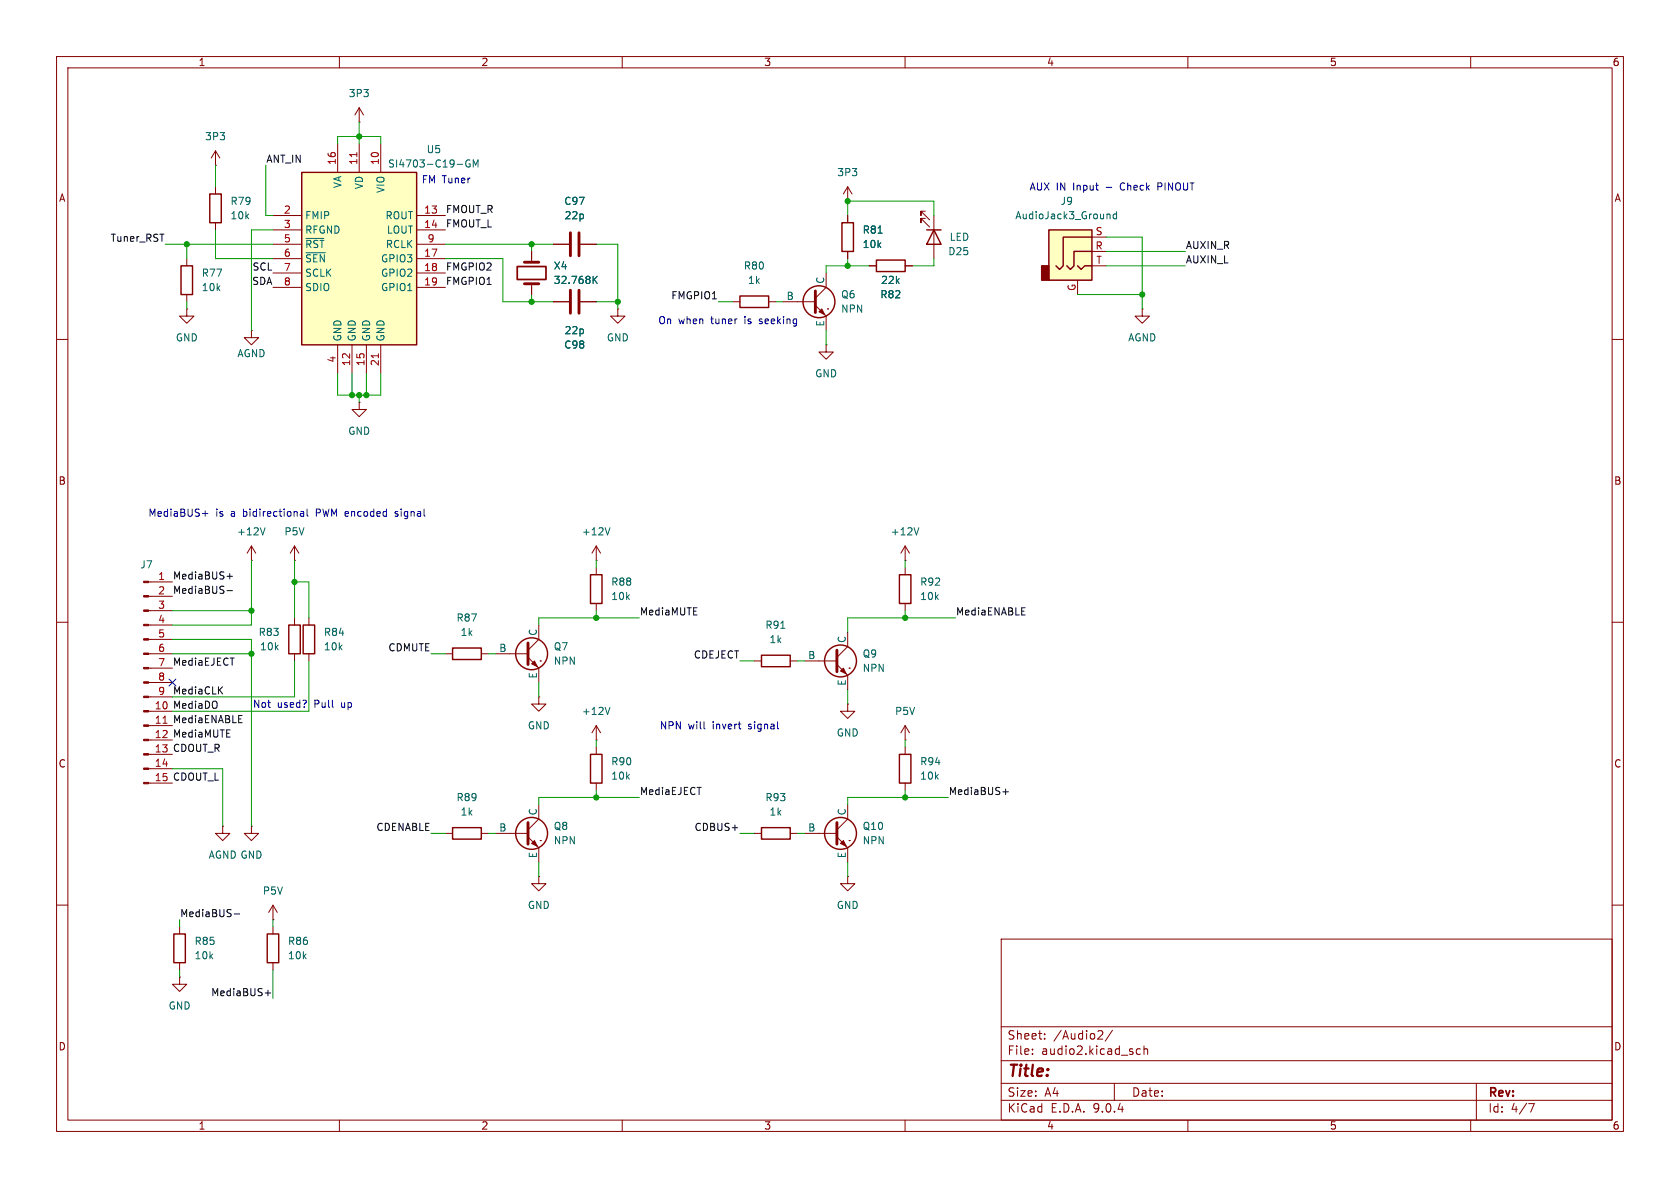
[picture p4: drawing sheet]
<svg xmlns="http://www.w3.org/2000/svg" width="297mm" height="210mm" viewBox="0 0 297 210" stroke-linecap="round" stroke-linejoin="round" font-family="sans-serif">
<g fill="none" stroke="#840000" stroke-width=".18">
<path d="M10 10h277v190h-277zM12 12h273v186h-273zM60 10v2M110 10v2M160 10v2M210 10v2M260 10v2M33 54.6v1.3h1.3l-1.3 1.3-1.3-1.3h1.3M33 54.6h.1M129.5 53.3h1.3M135.9 53.3h1.3M10 60h2"/>
<path d="M285 60h2M10 110h2M52.1 109.2v1.3M52.1 115.6v1.2M285 110h2M149.9 124.5v1.2h1.2l-1.2 1.3-1.3-1.3h1.3M149.9 124.5h.1M10 160h2M177 166h108v32h-108zM285 160h2M60 198v2M110 198v2"/>
<path d="M160 198v2M177 194.5h108M177 191.5h108M177 187.5h108M177 181.5h108M182.5 186.3v.1M182.5 185.5v.1M184.7 183.6v.1M184.7 182.8v.1M194.3 182.2l.5 .1 .2 .3-1 1.1h1M196.7 182.1l-1.3 2M197 191.5v3"/>
<path d="M201.6 185.5l-.4-.1-.3 .3v.4l.1 .2h.6M202.2 185.5l.3-.1 .3 .1 .1 .9M202.2 184.9v1.5M210 198v2M260 198v2M261 191.5v6.5M270.2 195.1h1l-.6 1.5"/>
</g>
<path d="M130.8 52.3h5.1v2.1h-5.1zM51.1 110.5h2v5.1h-2z" fill="none" stroke="#840000" stroke-width=".25"/>
<path d="M53.3 30.5h20.4v30.5h-20.4z" fill="#ffffc2"/>
<g fill="none" stroke="#840000" stroke-width=".25">
<path d="M37.1 34.3h2v5.1h-2zM53.3 30.5h20.4v30.5h-20.4zM148.8 39.4h2.1v5.1h-2.1zM32 47h2v5.1h-2zM154.9 46h5.1v2h-5.1zM163.8 40.6h2.6M165.1 40.6l1.3 2.6h-2.6zM53.6 110.5h2v5.1h-2zM80 114.6h5.1v2h-5.1zM104.4 101.6h2v5.1h-2zM134.6 115.8h5.1v2.1h-5.1zM159 101.6h2v5.1h-2z"/>
<path d="M104.4 133.4h2v5h-2zM159 133.4h2v5h-2zM80 146.3h5.1v2h-5.1zM134.6 146.3h5.1v2h-5.1zM30.7 165.1h2.1v5.1h-2.1zM47.2 165.1h2.1v5.1h-2.1z"/>
<circle cx="144.8" cy="53.3" r="2.82"/>
<circle cx="94" cy="115.6" r="2.82"/>
<circle cx="148.6" cy="116.8" r="2.82"/>
<circle cx="94" cy="147.3" r="2.82"/>
<circle cx="148.6" cy="147.3" r="2.82"/>
</g>
<g fill="none" stroke="#840000" stroke-width=".18">
<path d="M63.5 19.1v2.5M63.5 19.1l-.8 1.2M63.5 19.1l.8 1.2M38.1 29.2h.1M38.1 26.7v2.5M38.1 33v1.3M38.1 39.4v1.2M38.1 26.7l-.8 1.2M38.1 26.7l.8 1.2M48.3 38.1h5M59.7 25.4v5.1M63.5 21.6h.1"/>
<path d="M63.5 25.4v5.1M67.3 25.4v5.1M73.7 38.1h5M149.9 35.6h.1M149.9 33v2.6M149.9 38.1v1.3M149.9 33l-.8 1.3M149.9 33l.7 1.3M163.6 37.3h-.8v.8v-.8l1.5 1.6M163.6 38.6h-.8v.8v-.8l1.5 1.5M165.1 38.1v7.6M33 45.7v1.3"/>
<path d="M33 52.1v1.2M44.4 58.4v1.3h1.3l-1.3 1.3-1.2-1.3h1.2M44.4 58.4h.1M48.3 40.6h5M48.3 43.2h5M48.3 45.7h5M48.3 48.3h5M48.3 50.8h5M73.7 40.6h5M73.7 43.2h5M73.7 45.7h5M73.7 48.3h5"/>
<path d="M73.7 50.8h5M94 44.5v1.9M94 50.2v1.9M97.8 43.2h2.8M97.8 53.3h2.8M102.6 43.2h2.8M102.6 53.3h2.8M109.2 54.6v1.3h1.3l-1.3 1.3-1.3-1.3h1.3M109.2 54.6h.1M138.4 53.3h5.7M144.1 54l1.9 1.9v2.5M146 48.3v2.5l-1.9 1.9"/>
<path d="M146.3 54.6h.1M149.9 44.5v1.2M153.7 47h1.2M160 47h1.3M201.9 54.6v1.3h1.3l-1.3 1.3-1.2-1.3h1.2M201.9 54.6h.1M59.7 61v5M62.2 61v5M63.5 71.1v1.3h1.3l-1.3 1.3-1.3-1.3h1.3M63.5 71.1h.1M64.8 61v5M67.3 61v5"/>
<path d="M146 61v1.2h1.3l-1.3 1.3-1.2-1.3h1.2M146 61h.1M44.4 99.1h.1M44.4 96.5l-.7 1.3M44.4 96.5l.8 1.3M44.4 96.5v2.6M52.1 99.1h.1M52.1 96.5l-.8 1.3M52.1 96.5l.7 1.3M52.1 96.5v2.6M105.4 99.1h.1M105.4 96.5l-.8 1.3"/>
<path d="M105.4 96.5l.8 1.3M105.4 96.5v2.6M160 99.1h.1M160 96.5v2.6M160 96.5l-.7 1.3M160 96.5l.8 1.3M26.3 102.9h4.2M26.3 105.4h4.2M26.3 108h4.2M26.3 110.5h4.2M26.3 113h4.2M26.3 115.6h4.2"/>
<path d="M26.3 118.1h4.2M54.6 109.2v1.3M54.6 115.6v1.2M78.7 115.6h1.3M85.1 115.6h1.3M87.6 115.6h5.7M93.3 116.2l1.9 1.9v2.6M95.2 110.5v2.5l-1.9 1.9M95.5 116.8h.1M105.4 100.3v1.3M105.4 106.7v1.3M133.3 116.8h1.3"/>
<path d="M139.7 116.8h1.3M142.2 116.8h5.8M148 117.5l1.9 1.9v2.5M149.9 111.8v2.5l-1.9 1.9M150.1 118.1h.1M160 100.3v1.3M160 106.7v1.3M26.3 120.7h4.2M26.3 123.2h4.2M26.3 125.7h4.2M26.3 128.3h4.2M26.3 130.8h4.2"/>
<path d="M26.3 133.4h4.2M26.3 135.9h4.2M26.3 138.4h4.2M95.2 123.2v1.3h1.3l-1.3 1.2-1.2-1.2h1.2M95.2 123.2h.1M105.4 130.8h.1M105.4 128.3v2.5M105.4 132.1v1.3M105.4 138.4v1.3M105.4 128.3l-.8 1.2M105.4 128.3l.8 1.2M160 130.8h.1"/>
<path d="M160 128.3v2.5M160 132.1v1.3M160 138.4v1.3M160 128.3l-.7 1.2M160 128.3l.8 1.2M39.4 146.1v1.2h1.2l-1.2 1.3-1.3-1.3h1.3M39.4 146.1h.1M44.4 146.1v1.2h1.3l-1.3 1.3-1.2-1.3h1.2M44.4 146.1h.1M78.7 147.3h1.3M85.1 147.3h1.3M87.6 147.3h5.7"/>
<path d="M93.3 148l1.9 1.9v2.5M95.2 154.9v1.3h1.3l-1.3 1.3-1.2-1.3h1.2M95.2 154.9h.1M95.2 142.2v2.6l-1.9 1.9M95.5 148.6h.1M133.3 147.3h1.3M139.7 147.3h1.3M142.2 147.3h5.8M148 148l1.9 1.9v2.5M149.9 154.9v1.3h1.2l-1.2 1.3-1.3-1.3h1.3M149.9 154.9h.1M149.9 142.2v2.6l-1.9 1.9"/>
<path d="M150.1 148.6h.1M31.7 172.7v1.3h1.3l-1.3 1.3-1.2-1.3h1.2M31.7 172.7h.1M31.7 163.8v1.3M31.7 170.2v1.3M48.3 162.6h.1M48.3 160l-.8 1.3M48.3 160l.7 1.3M48.3 160v2.6M48.3 163.8v1.3M48.3 170.2v1.3"/>
</g>
<path d="M83.1 28.3a.59 .59 0 0 0-.8 .6 .59 .59 0 0 0 .8 .6v-.5h-.2M83.7 29.5v-1.2l.4 .9 .4-.9v1.2M54.1 42.1h3.2M54.1 44.7h3.4M105 49.4l.6 .7M105.6 48.8l-.7 .8M155.2 41.2h.8M46.9 93.3l-.5 1.3M107.8 93.3l-.4 1.3M162.4 93.3l-.4 1.3M138 111.1h.8M107.8 125l-.4 1.3" fill="none" stroke="#006464" stroke-width=".18"/>
<path d="M63.1 27v.7M66.9 62.5v.8M28.8 127.9h.7" fill="none" stroke="#a90000" stroke-width=".18"/>
<path d="M92.7 46.4h2.5M92.7 50.2h2.5M100.8 41.1v4.1M100.8 51.3v4.1M102.4 41.1v4.1M102.4 51.3v4.1M144.1 51.4v3.8M93.3 113.7v3.8M148 114.9v3.8M93.3 145.4v3.8M148 145.4v3.8" fill="none" stroke="#840000" stroke-width=".51"/>
<path d="M91.4 47.1h5.1v2.3h-5.1z" fill="none" stroke="#840000" stroke-width=".3"/>
<g fill="#840000" stroke="#840000" stroke-width=".18">
<path d="M148.6 118.6l.5-.5 .5 1z"/>
<path d="M148.6 149.1l.5-.5 .5 1z"/>
<path d="M25.4 102.7h.9v.3h-.9z"/>
<path d="M25.4 105.3h.9v.2h-.9z"/>
<path d="M25.4 107.8h.9v.3h-.9z"/>
<path d="M25.4 110.4h.9v.2h-.9z"/>
<path d="M25.4 112.9h.9v.3h-.9z"/>
<path d="M25.4 115.4h.9v.3h-.9z"/>
<path d="M25.4 118h.9v.2h-.9z"/>
<path d="M25.4 120.5h.9v.3h-.9z"/>
<path d="M25.4 123.1h.9v.2h-.9z"/>
<path d="M25.4 125.6h.9v.3h-.9z"/>
<path d="M25.4 128.1h.9v.3h-.9z"/>
<path d="M25.4 130.7h.9v.2h-.9z"/>
<path d="M25.4 133.2h.9v.3h-.9z"/>
<path d="M25.4 135.8h.9v.2h-.9z"/>
<path d="M25.4 138.3h.9v.3h-.9z"/>
<path d="M94 117.3l.5-.5 .5 1.1z"/>
<path d="M94.5 148.6l.5 1-1-.5z"/>
<path d="M144.8 55.1l.5-.5 .5 1z"/>
</g>
<path d="M185.4 40.6h7.6v8.9h-7.6z" fill="#ffffc2"/>
<path d="M184.1 47h1.3v2.5h-1.3z" fill="#840000" stroke="#840000" stroke-width=".25"/>
<path d="M185.4 40.6h7.6v8.9h-7.6zM190.5 47l.6 .6 .7-.6h1.2M193 44.5h-3.1v2.5l-.7 .6-.6-.6M193 41.9h-5v5.1l-.7 .6-.6-.6" fill="none" stroke="#840000" stroke-width=".25"/>
<g fill="none" stroke="#840000" stroke-width=".18">
<path d="M149.9 38.1v1.3M94 44.5v1.2M94 50.8v1.3M97.8 43.2h2.8M97.8 53.3h2.8M102.6 43.2h2.8M102.6 53.3h2.8M149.9 44.5v1.2M153.7 47h1.2M160 47h1.3M190.5 49.5v2.6M193 41.9h2.6"/>
<path d="M193 44.5h2.6M193 47h2.6"/>
</g>
<path d="M195.9 37.8l.3 .2v.7M197.4 37.9l-.4-.1-.2 .3 .1 .5h.5M197.4 37.4v1.3M105 49.4l.6 .7M105.6 48.8l-.7 .8M155.2 41.2h.8" fill="none" stroke="#006464" stroke-width=".18"/>
<g fill="none" stroke="#0f0f0f" stroke-width=".18">
<path d="M40.1 101.9h1M40.1 104.4h1M40.6 101.4v1M180.6 108.7h.6M180.6 107.4h.6M38.8 122l.5 .7M39.3 121.4l-.7 .7M42.2 127.8h.6M42.2 126.5h.6M177.3 140h1M177.8 139.5v1M41.4 161.6h1"/>
<path d="M46.9 175.5h1M47.4 175v1"/>
</g>
<g fill="none" stroke="#009600" stroke-width=".18">
<path d="M38.1 29.2v3.8M47 29.2v8.9h1.3M59.7 25.4v-1.3h7.6v1.3M63.5 21.6v3.8M149.9 38.1v-2.5h15.2v2.5M29.2 43.2h19.1M33 43.2v2.5M33 53.3v1.3M38.1 40.6v5.1h10.2M48.3 40.6h-3.9v17.8M78.7 43.2h19.1M78.7 45.7h10.2v7.6h8.9"/>
<path d="M94 43.2v1.3M94 52.1v1.2M105.4 43.2h3.8v11.4M105.4 53.3h3.8M127 53.3h2.5M137.2 53.3h1.2M146 58.4v2.6M149.9 45.7v1.3M153.7 47h-7.7v1.3M165.1 45.7v1.3h-3.8M190.5 52.1h11.4M195.6 47h13.9"/>
<path d="M195.6 41.9h6.3v12.7M195.6 44.5h13.9M59.7 66v3.9h7.6v-3.9M62.2 66v3.9M63.5 69.9v1.2M64.8 66v3.9M44.4 99.1v11.4h-13.9M52.1 99.1v10.1M105.4 99.1v1.2M160 99.1v1.2M30.5 113h13.9v33.1M30.5 108h13.9"/>
<path d="M30.5 115.6h13.9M52.1 102.9h2.5v6.3M52.1 116.8v6.4h-21.6M54.6 116.8v8.9h-24.1M76.2 115.6h2.5M86.4 115.6h1.2M105.4 108v1.2M113 109.2h-17.8v1.3M130.8 116.8h2.5M141 116.8h1.2M160 108v1.2M168.9 109.2h-19v2.6"/>
<path d="M30.5 135.9h8.9v10.2M95.2 120.7v2.5M105.4 130.8v1.3M105.4 139.7v1.3M149.9 121.9v2.6M160 130.8v1.3M160 139.7v1.3M76.2 147.3h2.5M86.4 147.3h1.2M95.2 152.4v2.5M113 141h-17.8v1.2M130.8 147.3h2.5"/>
<path d="M141 147.3h1.2M149.9 152.4v2.5M167.6 141h-17.7v1.2M31.7 162.6v1.2M31.7 171.5v1.2M48.3 162.6v1.2M48.3 171.5v5"/>
</g>
<path d="M29.9 120l1.2 1.3M31.1 120l-1.2 1.3" fill="none" stroke="#000084" stroke-width=".18"/>
<path d="M204.7 33h.5M205.2 32.3h-.5v1.3M35.8 90.8h1M36.3 90.3v1M53.1 90.5h.5l.1 .8M53.1 91.2h.6M53.7 90.7l-.6 .1M54.3 90v1.1l.2 .2M69.8 91.2l.4 .1M70.2 90.4l-.4 .2 .1 .2h.3M124.5 128.8l.1 .1" fill="none" stroke="#0000c2" stroke-width=".18"/>
<g fill="#009600" stroke="#009600" stroke-width=".18">
<circle cx="33" cy="43.2" r=".46"/>
<circle cx="63.5" cy="24.1" r=".46"/>
<circle cx="109.2" cy="53.3" r=".46"/>
<circle cx="94" cy="53.3" r=".46"/>
<circle cx="94" cy="43.2" r=".46"/>
<circle cx="64.8" cy="69.9" r=".46"/>
<circle cx="63.5" cy="69.9" r=".46"/>
<circle cx="62.2" cy="69.9" r=".46"/>
<circle cx="44.4" cy="108" r=".46"/>
<circle cx="52.1" cy="102.9" r=".46"/>
<circle cx="160" cy="141" r=".46"/>
<circle cx="160" cy="109.2" r=".46"/>
<circle cx="44.4" cy="115.6" r=".46"/>
<circle cx="105.4" cy="109.2" r=".46"/>
<circle cx="105.4" cy="141" r=".46"/>
<circle cx="149.9" cy="47" r=".46"/>
<circle cx="149.9" cy="35.6" r=".46"/>
<circle cx="201.9" cy="52.1" r=".46"/>
</g>
<text font-size="2.8" fill="#840000" x="178" y="190.9">Title:</text>
<g font-size="2.1" fill="#840000">
<text x="178" y="184">Sheet:</text>
<text x="186.2" y="184">/Audio2/</text>
<text x="178" y="186.7">File:</text>
<text x="184.1" y="186.7">audio2.kicad_sch</text>
<text x="178" y="196.9">KiCad</text>
<text x="178" y="194.1">Size:</text>
<text x="184.7" y="194.1">A4</text>
<text x="185.7" y="196.9">E.D.A.</text>
<text x="193.3" y="196.9">9.0.4</text>
<text x="200" y="194.1">Date:</text>
<text x="263" y="194.3">Rev:</text>
<text x="263" y="196.9">Id:</text>
<text x="267.1" y="196.9">4/7</text>
</g>
<g font-size="1.8" fill="#840000">
<text x="35" y="11.9">1</text>
<text x="85" y="11.9">2</text>
<text x="135" y="11.9">3</text>
<text x="185" y="11.9">4</text>
<text x="235" y="11.9">5</text>
<text x="285" y="11.9">6</text>
<text x="10.3" y="35.9">A</text>
<text x="285.3" y="35.9">A</text>
<text x="10.3" y="85.9">B</text>
<text x="285.3" y="85.9">B</text>
<text x="10.3" y="135.9">C</text>
<text x="285.3" y="135.9">C</text>
<text x="10.3" y="185.9">D</text>
<text x="285.3" y="185.9">D</text>
<text x="35" y="199.9">1</text>
<text x="85" y="199.9">2</text>
<text x="135" y="199.9">3</text>
<text x="185" y="199.9">4</text>
<text x="235" y="199.9">5</text>
<text x="285" y="199.9">6</text>
</g>
<g font-size="1.8" fill="#006464">
<text x="61.6" y="17.4">3P3</text>
<text x="36.2" y="25">3P3</text>
<text x="68.5" y="29.8">SI4703-C19-GM</text>
<text x="75.3" y="27.3">U5</text>
<text x="60.6" y="33.4" transform="rotate(-90 60.6 33.4)">VA</text>
<text x="64.4" y="33.5" transform="rotate(-90 64.4 33.5)">VD</text>
<text x="68.2" y="34.2" transform="rotate(-90 68.2 34.2)">VIO</text>
<text x="147.9" y="31.3">3P3</text>
<text x="40.6" y="39">10k</text>
<text x="40.6" y="36.4">R79</text>
<text x="53.8" y="39">FMIP</text>
<text x="53.8" y="41.5">RFGND</text>
<text x="68.1" y="39">ROUT</text>
<text x="68.3" y="41.5">LOUT</text>
<text x="99.7" y="36.4">C97</text>
<text x="99.7" y="39">22p</text>
<text x="152.4" y="41.5">R81</text>
<text x="179.4" y="39">AudioJack3_Ground</text>
<text x="187.4" y="36.4">J9</text>
<text x="53.8" y="44">~{RST}</text>
<text x="53.8" y="46.6">~{SEN}</text>
<text x="67.3" y="46.6">GPIO3</text>
<text x="68.1" y="44">RCLK</text>
<text x="97.8" y="47.9">X4</text>
<text x="131.4" y="47.9">R80</text>
<text x="152.4" y="44">10k</text>
<text x="167.5" y="45.3">D25</text>
<text x="167.8" y="42.8">LED</text>
<text x="35.6" y="51.7">10k</text>
<text x="35.6" y="49.1">R77</text>
<text x="53.8" y="49.1">SCLK</text>
<text x="53.8" y="51.7">SDIO</text>
<text x="67.3" y="49.1">GPIO2</text>
<text x="67.3" y="51.7">GPIO1</text>
<text x="97.8" y="50.4">32.768K</text>
<text x="132.1" y="50.4">1k</text>
<text x="139" y="53.1">B</text>
<text x="145.8" y="50.3" transform="rotate(-90 145.8 50.3)">C</text>
<text x="148.6" y="52.9">Q6</text>
<text x="155.5" y="52.9">R82</text>
<text x="155.7" y="50.4">22k</text>
<text x="99.7" y="59.3">22p</text>
<text x="145.8" y="57.8" transform="rotate(-90 145.8 57.8)">E</text>
<text x="148.6" y="55.5">NPN</text>
<text x="31" y="60.6">GND</text>
<text x="41.9" y="63.3">AGND</text>
<text x="60.6" y="60.5" transform="rotate(-90 60.6 60.5)">GND</text>
<text x="63.1" y="60.5" transform="rotate(-90 63.1 60.5)">GND</text>
<text x="65.6" y="60.5" transform="rotate(-90 65.6 60.5)">GND</text>
<text x="68.2" y="60.5" transform="rotate(-90 68.2 60.5)">GND</text>
<text x="99.7" y="61.8">C98</text>
<text x="107.2" y="60.6">GND</text>
<text x="199.3" y="60.6">AGND</text>
<text x="144" y="66.9">GND</text>
<text x="61.5" y="77.1">GND</text>
<text x="41.8" y="94.8">+12V</text>
<text x="50.2" y="94.8">P5V</text>
<text x="102.8" y="94.8">+12V</text>
<text x="157.4" y="94.8">+12V</text>
<text x="24.7" y="100.7">J7</text>
<text x="108" y="106.3">10k</text>
<text x="108" y="103.7">R88</text>
<text x="162.6" y="106.3">10k</text>
<text x="162.6" y="103.7">R92</text>
<text x="45.6" y="112.6">R83</text>
<text x="57.2" y="112.6">R84</text>
<text x="80.6" y="110.1">R87</text>
<text x="81.3" y="112.6">1k</text>
<text x="95" y="112.5" transform="rotate(-90 95 112.5)">C</text>
<text x="135.2" y="111.4">R91</text>
<text x="135.9" y="113.9">1k</text>
<text x="149.6" y="113.8" transform="rotate(-90 149.6 113.8)">C</text>
<text x="45.9" y="115.2">10k</text>
<text x="57.2" y="115.2">10k</text>
<text x="88.2" y="115.3">B</text>
<text x="97.8" y="115.2">Q7</text>
<text x="97.8" y="117.7">NPN</text>
<text x="142.8" y="116.6">B</text>
<text x="152.4" y="116.4">Q9</text>
<text x="152.4" y="119">NPN</text>
<text x="95" y="120.1" transform="rotate(-90 95 120.1)">E</text>
<text x="149.6" y="121.3" transform="rotate(-90 149.6 121.3)">E</text>
<text x="93.2" y="129.1">GND</text>
<text x="102.8" y="126.6">+12V</text>
<text x="147.8" y="130.4">GND</text>
<text x="158.1" y="126.6">P5V</text>
<text x="108" y="135.5">R90</text>
<text x="162.6" y="135.5">R94</text>
<text x="80.6" y="141.8">R89</text>
<text x="108" y="138">10k</text>
<text x="135.2" y="141.8">R93</text>
<text x="162.6" y="138">10k</text>
<text x="81.3" y="144.4">1k</text>
<text x="88.2" y="147.1">B</text>
<text x="95" y="144.2" transform="rotate(-90 95 144.2)">C</text>
<text x="97.8" y="146.9">Q8</text>
<text x="97.8" y="149.5">NPN</text>
<text x="135.9" y="144.4">1k</text>
<text x="142.8" y="147.1">B</text>
<text x="149.6" y="144.2" transform="rotate(-90 149.6 144.2)">C</text>
<text x="152.4" y="146.9">Q10</text>
<text x="152.4" y="149.5">NPN</text>
<text x="36.8" y="152">AGND GND</text>
<text x="95" y="151.8" transform="rotate(-90 95 151.8)">E</text>
<text x="149.6" y="151.8" transform="rotate(-90 149.6 151.8)">E</text>
<text x="46.4" y="158.3">P5V</text>
<text x="93.2" y="160.9">GND</text>
<text x="147.8" y="160.9">GND</text>
<text x="34.3" y="167.2">R85</text>
<text x="50.8" y="167.2">R86</text>
<text x="34.3" y="169.8">10k</text>
<text x="50.8" y="169.8">10k</text>
<text x="29.7" y="178.7">GND</text>
</g>
<g font-size="1.8" fill="#0f0f0f">
<text x="47" y="28.9">ANT_IN</text>
<text x="78.7" y="40.3">FMOUT_L</text>
<text x="78.7" y="37.8">FMOUT_R</text>
<text x="19.5" y="42.8">Tuner_RST</text>
<text x="44.5" y="47.9">SCL</text>
<text x="78.7" y="47.9">FMGPIO2</text>
<text x="209.5" y="44.1">AUXIN_R</text>
<text x="209.5" y="46.6">AUXIN_L</text>
<text x="44.5" y="50.5">SDA</text>
<text x="78.7" y="50.5">FMGPIO1</text>
<text x="118.6" y="53">FMGPIO1</text>
<text x="30.5" y="102.5">MediaBUS+</text>
<text x="30.5" y="105.1">MediaBUS-</text>
<text x="113" y="108.9">MediaMUTE</text>
<text x="168.9" y="108.9">MediaENABLE</text>
<text x="30.5" y="117.8">MediaEJECT</text>
<text x="68.6" y="115.2">CDMUTE</text>
<text x="122.6" y="116.5">CDEJECT</text>
<text x="30.5" y="125.4">MediaDO</text>
<text x="30.5" y="122.8">MediaCLK</text>
<text x="30.5" y="127.9">MediaENABLE</text>
<text x="30.5" y="130.5">MediaMUTE</text>
<text x="30.5" y="133">CDOUT_R</text>
<text x="30.5" y="138.1">CDOUT_L</text>
<text x="113" y="140.6">MediaEJECT</text>
<text x="167.6" y="140.6">MediaBUS+</text>
<text x="66.4" y="147">CDENABLE</text>
<text x="122.7" y="147">CDBUS+</text>
<text x="31.7" y="162.2">MediaBUS-</text>
<text x="37.2" y="176.2">MediaBUS+</text>
</g>
<g font-size="1.8" fill="#a90000">
<text x="59.4" y="29.3" transform="rotate(-90 59.4 29.3)">16</text>
<text x="63.2" y="29.3" transform="rotate(-90 63.2 29.3)">11</text>
<text x="67.1" y="29.3" transform="rotate(-90 67.1 29.3)">10</text>
<text x="50.1" y="37.8">2</text>
<text x="50.1" y="40.4">3</text>
<text x="74.9" y="37.8">13</text>
<text x="74.9" y="40.4">14</text>
<text x="193.6" y="41.7">S</text>
<text x="50.1" y="42.9">5</text>
<text x="50.1" y="45.5">6</text>
<text x="74.9" y="45.5">17</text>
<text x="75.5" y="42.9">9</text>
<text x="193.6" y="44.2">R</text>
<text x="193.7" y="46.7">T</text>
<text x="50.1" y="48">7</text>
<text x="50.1" y="50.5">8</text>
<text x="74.9" y="48">18</text>
<text x="74.9" y="50.5">19</text>
<text x="190.2" y="51.5" transform="rotate(-90 190.2 51.5)">G</text>
<text x="59.4" y="64.2" transform="rotate(-90 59.4 64.2)">4</text>
<text x="62" y="64.8" transform="rotate(-90 62 64.8)">12</text>
<text x="64.5" y="64.8" transform="rotate(-90 64.5 64.8)">15</text>
<text x="67.1" y="64.8" transform="rotate(-90 67.1 64.8)">21</text>
<text x="27.9" y="102.6">1</text>
<text x="27.9" y="105.2">2</text>
<text x="27.9" y="107.7">3</text>
<text x="27.9" y="110.2">4</text>
<text x="27.9" y="112.8">5</text>
<text x="27.9" y="115.3">6</text>
<text x="27.9" y="117.9">7</text>
<text x="27.3" y="125.5">10</text>
<text x="27.9" y="120.4">8</text>
<text x="27.9" y="122.9">9</text>
<text x="27.3" y="128">11</text>
<text x="27.3" y="130.6">12</text>
<text x="27.3" y="133.1">13</text>
<text x="27.3" y="135.6">14</text>
<text x="27.3" y="138.2">15</text>
</g>
<g font-size="1.8" fill="#0000c2">
<text x="74.5" y="32.6">FM Tuner</text>
<text x="181.9" y="33.9">AUX IN</text>
<text x="189.8" y="33.9">Input</text>
<text x="195.8" y="33.9">-</text>
<text x="198.5" y="33.9">Check</text>
<text x="205.3" y="33.9">PINOUT</text>
<text x="116.3" y="57.5">On</text>
<text x="119.9" y="57.5">when</text>
<text x="125.8" y="57.5">tuner</text>
<text x="131.9" y="57.5">is</text>
<text x="134.7" y="57.5">seeking</text>
<text x="26.1" y="91.5">MediaBUS+</text>
<text x="38.1" y="91.5">is</text>
<text x="40.9" y="91.5">a</text>
<text x="43.2" y="91.5">bidirectional</text>
<text x="56.3" y="91.5">PWM encoded</text>
<text x="70.7" y="91.5">signal</text>
<text x="44.6" y="125.3">Not</text>
<text x="49" y="125.3">used?</text>
<text x="55.7" y="125.3">Pull</text>
<text x="60.6" y="125.3">up</text>
<text x="116.6" y="129.1">NPN</text>
<text x="121.7" y="129.1">will</text>
<text x="126.1" y="129.1">invert</text>
<text x="132.6" y="129.1">signal</text>
</g>
</svg>
